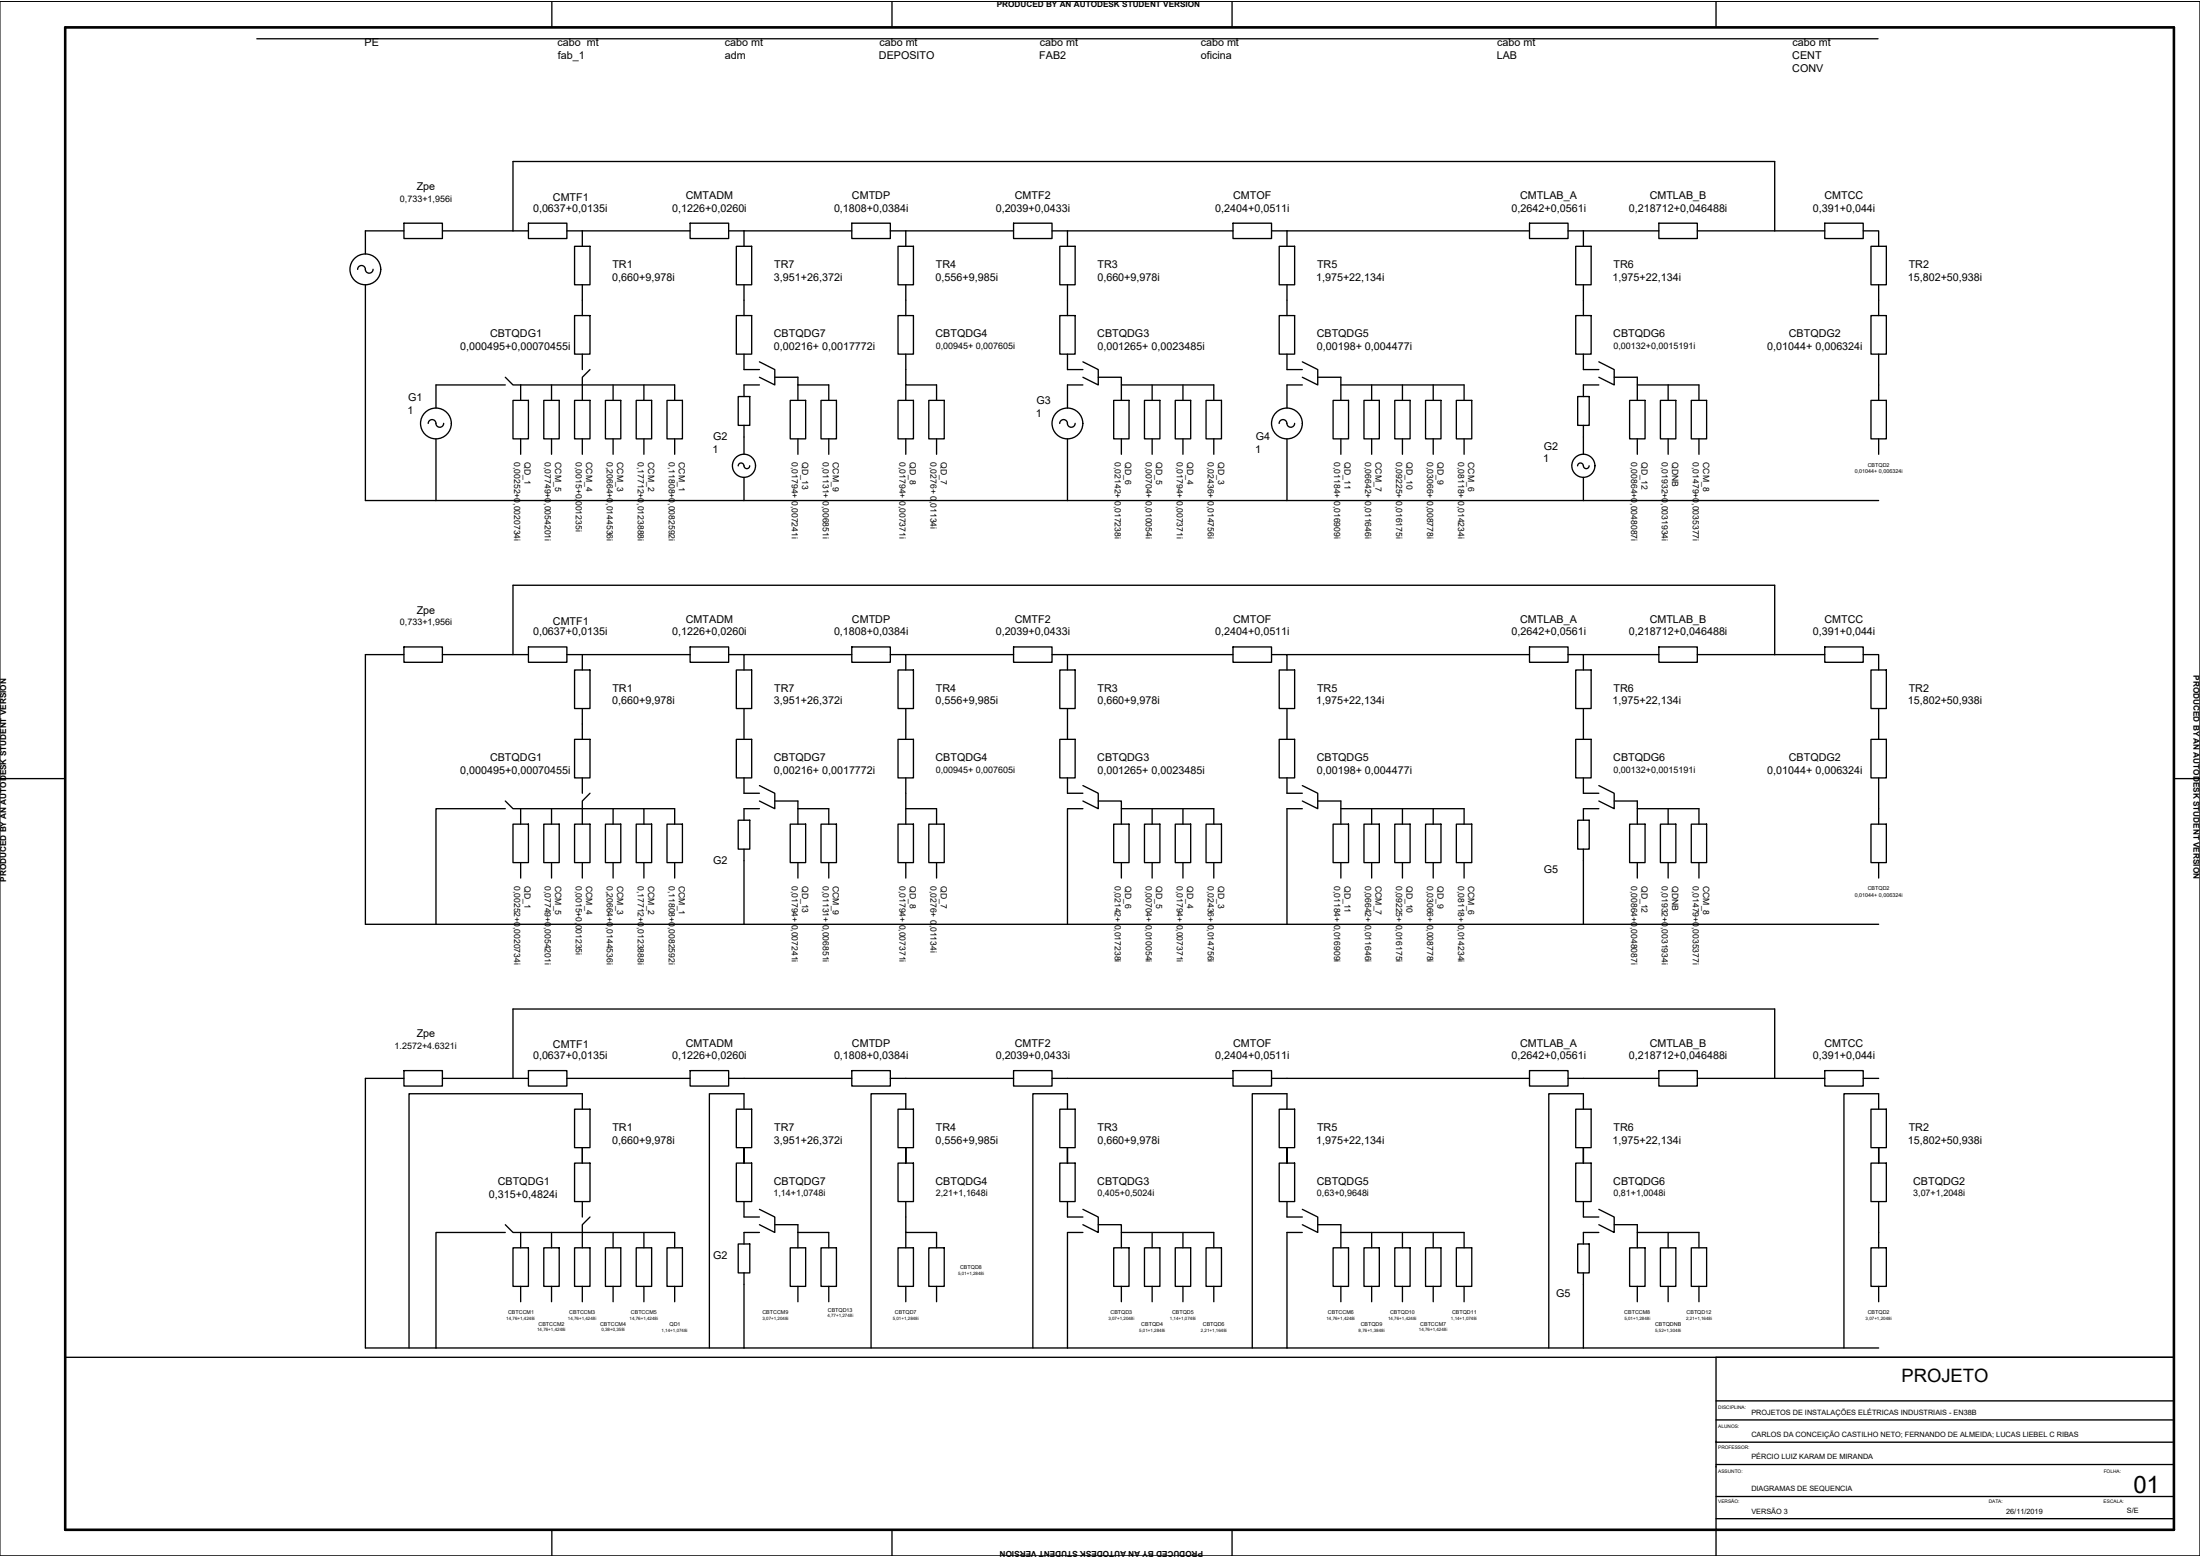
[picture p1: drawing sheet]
<svg xmlns="http://www.w3.org/2000/svg" width="1189mm" height="841mm" viewBox="0 0 1189 841" stroke-linecap="round" stroke-linejoin="round" font-family="sans-serif">
<!-- layer: 0 -->
<g fill="none" stroke="#000" stroke-width=".72">
<path d="M0 1h1189v839h-1189M35 15h1140v718h-1140zM298 1v14M482 1v14M666 1v14M927 1v14M139 21h876M218 121h21v8h-21zM218 125h-21v12M239 125h47M277 125v-38h682v38M286 121h20v8h-20z"/>
<path d="M306 125h67M310 133h9v21h-9zM315 125v8M373 121h21v8h-21zM394 125h66M398 133h8v21h-8zM402 125v8M460 121h21v8h-21zM481 125h67M485 133h9v21h-9zM489 125v8M548 121h21v8h-21z"/>
<path d="M569 125h97M573 133h8v21h-8zM577 125v8M666 121h21v8h-21zM687 125h140M691 133h9v21h-9zM695 125v8M827 121h20v8h-20zM847 125h49M852 133h8v21h-8zM856 125v8M896 121h21v8h-21z"/>
<path d="M917 125h69M986 121h21v8h-21zM1007 125h8v8M1011 133h8v21h-8zM197 154v116h818M202 145a2.1 2.1 0 0 1-3 3 2.1 2.1 0 0 1-2-3 2.1 2.1 0 0 0-2-2 2.1 2.1 0 0 0-2 3M315 154v16M402 154v16M489 154v16M577 154v16M695 154v16M856 154v16"/>
<path d="M1015 154v16M310 170h9v21h-9zM398 170h8v21h-8zM485 170h9v21h-9zM573 170h8v21h-8zM691 170h9v21h-9zM852 170h8v21h-8zM1011 170h8v21h-8zM315 191v9M319 200l-4 4v12M402 191v9h8M410 195l9 5v8l-9-4"/>
<path d="M489 191v17h17v8M577 191v9h8M585 195l8 5v8l-8-4M695 191v9h9M704 195l8 5v8l-8-4M856 191v9h8M864 195l8 5v8l-8-4M1015 191v25M273 208h-37v12M273 204l4 4h4M277 216h9v21h-9zM281 208v8"/>
<path d="M281 208h84v8M294 216h8v21h-8zM298 208v8M310 216h9v21h-9zM327 216h8v21h-8zM331 208v8M344 216h8v21h-8zM348 208v8M360 216h9v21h-9zM399 214h6v16h-6zM410 208h-8v6M419 204h12v12"/>
<path d="M427 216h8v21h-8zM431 208h17v8M444 216h8v21h-8zM485 216h9v21h-9zM489 208v8M502 216h8v21h-8zM585 208h-8v12M593 204h13v12M602 216h8v21h-8zM606 208h50v8M618 216h9v21h-9zM623 208v8"/>
<path d="M635 216h8v21h-8zM639 208v8M652 216h8v21h-8zM704 208h-9v12M712 204h13v12M720 216h9v21h-9zM725 208h66v8M737 216h8v21h-8zM741 208v8M754 216h8v21h-8zM758 208v8M770 216h9v21h-9z"/>
<path d="M775 208v8M787 216h8v21h-8zM853 214h6v16h-6zM864 208h-8v6M872 204h13v12M881 216h8v21h-8zM885 208h33v8M897 216h9v21h-9zM901 208v8M914 216h8v21h-8zM1011 216h8v21h-8zM236 237v33"/>
<path d="M240 229a2.1 2.1 0 0 1-3 2 2.1 2.1 0 0 1-1-3 2.1 2.1 0 0 0-3-1 2.1 2.1 0 0 0-2 2M281 237v8M298 237v8M315 237v8M331 237v8M348 237v8M365 237v8M402 230v15M431 237v8M448 237v8M489 237v8M506 237v8"/>
<path d="M577 237v33M581 229a2.1 2.1 0 0 1-2 2 2.1 2.1 0 0 1-2-3 2.1 2.1 0 0 0-3-1 2.1 2.1 0 0 0-1 2M606 237v8M623 237v8M639 237v8M656 237v8M695 237v33M700 229a2.3 2.3 0 0 1-3 2 2.3 2.3 0 0 1-2-3 2.1 2.1 0 0 0-2-1 2.1 2.1 0 0 0-2 2M725 237v8M741 237v8M758 237v8M775 237v8"/>
<path d="M791 237v8M856 230v15M885 237v8M901 237v8M918 237v8M1015 237v8M402 258v12M405 252a1.8 1.8 0 0 1-2 1 1.8 1.8 0 0 1-1-2 1.5 1.5 0 0 0-2-1 1.5 1.5 0 0 0-1 2M856 258v12M859 252a1.8 1.8 0 0 1-2 1 1.8 1.8 0 0 1-2-2 1.5 1.5 0 0 0-1-1 1.5 1.5 0 0 0-1 2M218 354h-21v145h818M218 349h21v9h-21z"/>
<path d="M239 354h47M277 354v-38h682v38M286 349h20v9h-20zM306 354h67M315 354v8M373 349h21v9h-21zM394 354h66M402 354v8M460 349h21v9h-21zM481 354h8v8M489 354h59M548 349h21v9h-21z"/>
<path d="M569 354h8v8M577 354h89M666 349h21v9h-21zM687 354h8v8M695 354h132M827 349h20v9h-20zM847 354h9v8M856 354h40M896 349h21v9h-21zM917 354h69M986 349h21v9h-21zM1007 354h8v8"/>
<path d="M310 362h9v21h-9zM398 362h8v21h-8zM485 362h9v21h-9zM573 362h8v21h-8zM691 362h9v21h-9zM852 362h8v21h-8zM1011 362h8v21h-8zM310 399h9v21h-9zM315 383v16M398 399h8v21h-8zM402 383v16M485 399h9v21h-9z"/>
<path d="M489 383v16M573 399h8v21h-8zM577 383v16M691 399h9v21h-9zM695 383v16M852 399h8v21h-8zM856 383v16M1011 399h8v21h-8zM1015 383v16M0 421h35M273 437h-37v62M273 433l4 4h4"/>
<path d="M281 437v8M281 437h84v8M298 437v8M315 420v8M319 428l-4 5v12M331 437v8M348 437v8M402 420v8h8M410 424l9 4v9l-9-4M410 437h-8v6M419 433h12v12M431 437h17v8"/>
<path d="M489 420v17h17v8M489 437v8M577 420v8h8M585 437h-8v62M585 424l8 4v9l-8-4M593 433h13v12M606 437h50v8M623 437v8M639 437v8M695 420v8h9M704 424l8 4v9l-8-4M704 437h-9v62"/>
<path d="M712 433h13v12M725 437h66v8M741 437v8M758 437v8M775 437v8M856 420v8h8M864 424l8 4v9l-8-4M864 437h-8v6M872 433h13v12M885 437h33v8M901 437v8M1015 420v25"/>
<path d="M1175 421h14M277 445h9v21h-9zM294 445h8v21h-8zM310 445h9v21h-9zM327 445h8v21h-8zM344 445h8v21h-8zM360 445h9v21h-9zM399 443h6v16h-6zM402 459v40M427 445h8v21h-8zM444 445h8v21h-8zM485 445h9v21h-9z"/>
<path d="M502 445h8v21h-8zM602 445h8v21h-8zM618 445h9v21h-9zM635 445h8v21h-8zM652 445h8v21h-8zM720 445h9v21h-9zM737 445h8v21h-8zM754 445h8v21h-8zM770 445h9v21h-9zM787 445h8v21h-8zM853 443h6v16h-6zM856 459v40"/>
<path d="M881 445h8v21h-8zM897 445h9v21h-9zM914 445h8v21h-8zM1011 445h8v21h-8zM281 466v8M298 466v8M315 466v8M331 466v8M348 466v8M365 466v8M431 466v8M448 466v8"/>
<path d="M489 466v8M506 466v8M606 466v8M623 466v8M639 466v8M656 466v8M725 466v8M741 466v8M758 466v8M775 466v8M791 466v8M885 466v8"/>
<path d="M901 466v8M918 466v8M1015 466v8M218 578h21v9h-21zM286 578h20v9h-20zM373 578h21v9h-21zM460 578h21v9h-21zM548 578h21v9h-21zM666 578h21v9h-21zM827 578h20v9h-20zM896 578h21v9h-21zM986 578h21v9h-21z"/>
<path d="M218 582h-21v146h818M239 582h47M277 582v-37h682v37M306 582h67M310 599h9v21h-9zM315 599v-8h-94v137M394 582h66M398 599h8v21h-8zM402 599v-8h-19v137M481 582h67M485 599h9v21h-9zM489 599v-8h-18v137"/>
<path d="M569 582h97M573 599h8v21h-8zM577 599v-8h-19v137M687 582h140M691 599h9v21h-9zM695 599v-8h-18v137M847 582h49M852 599h8v21h-8zM856 599v-8h-19v137M917 582h69M1007 582h8M1011 599h8v21h-8z"/>
<path d="M1015 599v-8h-19v137M315 620v8M310 628h9v21h-9zM398 628h8v21h-8zM402 628v-8v8M485 628h9v21h-9zM489 628v-8v8M573 628h8v21h-8zM577 628v-8v8M691 628h9v21h-9zM695 628v-8v8M852 628h8v21h-8z"/>
<path d="M856 628v-8v8M1011 628h8v21h-8zM1015 628v-8v8M315 649v8M319 657l-4 5v12M402 649v8h8M410 653l9 4v9l-9-4M489 649v17h17v8M577 649v8h8M585 653l8 4v9l-8-4M695 649v8h9M704 653l8 4v9l-8-4"/>
<path d="M856 649v8h8M864 653l8 4v9l-8-4M1015 649v25M273 666h-37v62M273 662l4 4h4M277 674h9v21h-9zM281 666v8M281 666h84v8M294 674h8v21h-8zM298 666v8M310 674h9v21h-9zM327 674h8v21h-8z"/>
<path d="M331 666v8M344 674h8v21h-8zM348 666v8M360 674h9v21h-9zM399 672h6v16h-6zM410 666h-8v6M419 662h12v12M427 674h8v21h-8zM431 666h17v8M444 674h8v21h-8zM485 674h9v21h-9zM489 666v8"/>
<path d="M502 674h8v21h-8zM585 666h-8v62M593 662h13v12M602 674h8v21h-8zM606 666h50v8M618 674h9v21h-9zM623 666v8M635 674h8v21h-8zM639 666v8M652 674h8v21h-8zM704 666h-9v62M712 662h13v12"/>
<path d="M720 674h9v21h-9zM725 666h66v8M737 674h8v21h-8zM741 666v8M754 674h8v21h-8zM758 666v8M770 674h9v21h-9zM775 666v8M787 674h8v21h-8zM853 672h6v16h-6zM864 666h-8v6M872 662h13v12"/>
<path d="M881 674h8v21h-8zM885 666h33v8M897 674h9v21h-9zM901 666v8M914 674h8v21h-8zM1011 674h8v21h-8zM281 695v8M298 695v8M315 695v8M331 695v8M348 695v8M365 695v8"/>
<path d="M402 688v40M431 695v8M448 695v8M489 695v8M506 695v8M606 695v8M623 695v8M639 695v8M656 695v8M725 695v8M741 695v8M758 695v8"/>
<path d="M775 695v8M791 695v8M856 688v40M885 695v8M901 695v8M918 695v8M1015 695v8M298 826v14M482 826v14M666 826v14M927 826v14"/>
<circle cx="197" cy="146" r="8"/>
<circle cx="236" cy="229" r="8"/>
<circle cx="577" cy="229" r="8"/>
<circle cx="695" cy="229" r="8"/>
<circle cx="402" cy="252" r="6"/>
<circle cx="856" cy="252" r="6"/>
</g>
<!-- layer: margem -->
<path d="M35 15h1140v811h-1140z" fill="none" stroke="#000" stroke-width="1.4"/>
<!-- layer: ARQ-FOLHA -->
<path d="M1175 733h-248v93M927 757h248M927 779h248M927 767h248M927 791h248M927 808h248M927 820h248" fill="none" stroke="#000" stroke-width=".72"/>
<g fill="#000">
<circle cx="927" cy="779" r=".4"/>
<circle cx="927" cy="793" r=".4"/>
</g>
<text font-size="12.9" x="1153" y="807">01</text>
<text font-size="10" x="1028" y="747">PROJETO</text>
<g font-size="5.8">
<text x="197" y="25">PE</text>
<text x="301" y="25">cabo mt</text>
<text x="392" y="25">cabo mt</text>
<text x="475" y="25">cabo mt</text>
<text x="562" y="25">cabo mt</text>
<text x="649" y="25">cabo mt</text>
<text x="809" y="25">cabo mt</text>
<text x="969" y="25">cabo mt</text>
<text x="301" y="32">fab_1</text>
<text x="392" y="32">adm</text>
<text x="475" y="32">DEPOSITO</text>
<text x="562" y="32">FAB2</text>
<text x="649" y="32">oficina</text>
<text x="809" y="32">LAB</text>
<text x="969" y="32">CENT</text>
<text x="969" y="39">CONV</text>
<text x="225" y="103">Zpe</text>
<text x="371" y="108">CMTADM</text>
<text x="460" y="108">CMTDP</text>
<text x="548" y="108">CMTF2</text>
<text x="666" y="108">CMTOF</text>
<text x="821" y="108">CMTLAB_A</text>
<text x="891" y="108">CMTLAB_B</text>
<text x="986" y="108">CMTCC</text>
<text x="299" y="109">CMTF1</text>
<text x="288" y="114">0,0637+0,0135i</text>
<text x="363" y="114">0,1226+0,0260i</text>
<text x="451" y="114">0,1808+0,0384i</text>
<text x="538" y="114">0,2039+0,0433i</text>
<text x="657" y="114">0,2404+0,0511i</text>
<text x="817" y="114">0,2642+0,0561i</text>
<text x="880" y="114">0,218712+0,046488i</text>
<text x="980" y="114">0,391+0,044i</text>
<text x="331" y="145">TR1</text>
<text x="418" y="145">TR7</text>
<text x="506" y="145">TR4</text>
<text x="593" y="145">TR3</text>
<text x="712" y="145">TR5</text>
<text x="872" y="145">TR6</text>
<text x="1031" y="145">TR2</text>
<text x="331" y="152">0,660+9,978i</text>
<text x="418" y="152">3,951+26,372i</text>
<text x="506" y="152">0,556+9,985i</text>
<text x="593" y="152">0,660+9,978i</text>
<text x="711" y="152">1,975+22,134i</text>
<text x="871" y="152">1,975+22,134i</text>
<text x="1031" y="152">15,802+50,938i</text>
<text x="265" y="182">CBTQDG1</text>
<text x="418" y="182">CBTQDG7</text>
<text x="506" y="182">CBTQDG4</text>
<text x="593" y="182">CBTQDG3</text>
<text x="712" y="182">CBTQDG5</text>
<text x="872" y="182">CBTQDG6</text>
<text x="967" y="182">CBTQDG2</text>
<text x="249" y="189">0,000495+0,00070455i</text>
<text x="418" y="189">0,00216+ 0,0017772i</text>
<text x="593" y="189">0,001265+ 0,0023485i</text>
<text x="712" y="189">0,00198+ 0,004477i</text>
<text x="955" y="189">0,01044+ 0,006324i</text>
<text x="221" y="217">G1</text>
<text x="560" y="218">G3</text>
<text x="220" y="223">1</text>
<text x="560" y="225">1</text>
<text x="385" y="238">G2</text>
<text x="679" y="238">G4</text>
<text x="385" y="245">1</text>
<text x="678" y="245">1</text>
<text x="834" y="243">G2</text>
<text x="834" y="250">1</text>
<text x="225" y="331">Zpe</text>
<text x="299" y="337">CMTF1</text>
<text x="371" y="337">CMTADM</text>
<text x="460" y="337">CMTDP</text>
<text x="548" y="337">CMTF2</text>
<text x="666" y="337">CMTOF</text>
<text x="821" y="337">CMTLAB_A</text>
<text x="891" y="337">CMTLAB_B</text>
<text x="986" y="337">CMTCC</text>
<text x="288" y="343">0,0637+0,0135i</text>
<text x="363" y="343">0,1226+0,0260i</text>
<text x="451" y="343">0,1808+0,0384i</text>
<text x="538" y="343">0,2039+0,0433i</text>
<text x="657" y="343">0,2404+0,0511i</text>
<text x="817" y="343">0,2642+0,0561i</text>
<text x="880" y="343">0,218712+0,046488i</text>
<text x="980" y="343">0,391+0,044i</text>
<text x="331" y="374">TR1</text>
<text x="418" y="374">TR7</text>
<text x="506" y="374">TR4</text>
<text x="593" y="374">TR3</text>
<text x="712" y="374">TR5</text>
<text x="872" y="374">TR6</text>
<text x="1031" y="374">TR2</text>
<text x="331" y="380">0,660+9,978i</text>
<text x="418" y="380">3,951+26,372i</text>
<text x="506" y="380">0,556+9,985i</text>
<text x="593" y="380">0,660+9,978i</text>
<text x="711" y="380">1,975+22,134i</text>
<text x="871" y="380">1,975+22,134i</text>
<text x="1031" y="380">15,802+50,938i</text>
<text x="265" y="411">CBTQDG1</text>
<text x="418" y="411">CBTQDG7</text>
<text x="506" y="411">CBTQDG4</text>
<text x="593" y="411">CBTQDG3</text>
<text x="712" y="411">CBTQDG5</text>
<text x="872" y="411">CBTQDG6</text>
<text x="967" y="411">CBTQDG2</text>
<text x="249" y="418">0,000495+0,00070455i</text>
<text x="418" y="418">0,00216+ 0,0017772i</text>
<text x="593" y="418">0,001265+ 0,0023485i</text>
<text x="712" y="418">0,00198+ 0,004477i</text>
<text x="955" y="418">0,01044+ 0,006324i</text>
<text x="385" y="467">G2</text>
<text x="834" y="472">G5</text>
<text x="225" y="560">Zpe</text>
<text x="299" y="566">CMTF1</text>
<text x="371" y="565">CMTADM</text>
<text x="460" y="565">CMTDP</text>
<text x="548" y="565">CMTF2</text>
<text x="666" y="565">CMTOF</text>
<text x="821" y="565">CMTLAB_A</text>
<text x="891" y="565">CMTLAB_B</text>
<text x="986" y="565">CMTCC</text>
<text x="288" y="572">0,0637+0,0135i</text>
<text x="363" y="572">0,1226+0,0260i</text>
<text x="451" y="572">0,1808+0,0384i</text>
<text x="538" y="572">0,2039+0,0433i</text>
<text x="657" y="572">0,2404+0,0511i</text>
<text x="817" y="572">0,2642+0,0561i</text>
<text x="880" y="572">0,218712+0,046488i</text>
<text x="980" y="572">0,391+0,044i</text>
<text x="331" y="611">TR1</text>
<text x="418" y="611">TR7</text>
<text x="506" y="611">TR4</text>
<text x="593" y="611">TR3</text>
<text x="712" y="611">TR5</text>
<text x="872" y="611">TR6</text>
<text x="1031" y="611">TR2</text>
<text x="331" y="618">0,660+9,978i</text>
<text x="418" y="618">3,951+26,372i</text>
<text x="506" y="618">0,556+9,985i</text>
<text x="593" y="618">0,660+9,978i</text>
<text x="711" y="618">1,975+22,134i</text>
<text x="871" y="618">1,975+22,134i</text>
<text x="1031" y="618">15,802+50,938i</text>
<text x="269" y="640">CBTQDG1</text>
<text x="418" y="640">CBTQDG7</text>
<text x="506" y="640">CBTQDG4</text>
<text x="593" y="640">CBTQDG3</text>
<text x="712" y="640">CBTQDG5</text>
<text x="872" y="640">CBTQDG6</text>
<text x="1034" y="640">CBTQDG2</text>
<text x="264" y="647">0,315+0,4824i</text>
<text x="385" y="680">G2</text>
<text x="841" y="701">G5</text>
</g>
<g font-size="4.8">
<text x="216" y="109">0,733+1,956i</text>
<text x="506" y="188">0,00945+ 0,007605i</text>
<text x="872" y="188">0,00132+0,0015191i</text>
<text x="216" y="338">0,733+1,956i</text>
<text x="506" y="417">0,00945+ 0,007605i</text>
<text x="872" y="417">0,00132+0,0015191i</text>
<text x="213" y="567">1.2572+4.6321i</text>
<text x="418" y="646">1,14+1,0748i</text>
<text x="506" y="646">2,21+1,1648i</text>
<text x="593" y="646">0,405+0,5024i</text>
<text x="712" y="646">0,63+0,9648i</text>
<text x="872" y="646">0,81+1,0048i</text>
<text x="1034" y="646">3,07+1,2048i</text>
</g>
<g font-size="4.7">
<text x="278" y="250" transform="rotate(90 278 250)">0,00252+0,0020734i</text>
<text x="283" y="250" transform="rotate(90 283 250)">QD_1</text>
<text x="294" y="250" transform="rotate(90 294 250)">0,07749+0,0054201i</text>
<text x="300" y="250" transform="rotate(90 300 250)">CCM_5</text>
<text x="311" y="250" transform="rotate(90 311 250)">0,0015+0,001235i</text>
<text x="317" y="250" transform="rotate(90 317 250)">CCM_4</text>
<text x="328" y="250" transform="rotate(90 328 250)">0,20664+0,0144536i</text>
<text x="333" y="250" transform="rotate(90 333 250)">CCM_3</text>
<text x="345" y="250" transform="rotate(90 345 250)">0,17712+0,0123888i</text>
<text x="350" y="250" transform="rotate(90 350 250)">CCM_2</text>
<text x="361" y="250" transform="rotate(90 361 250)">0,11808+0,0082592i</text>
<text x="367" y="250" transform="rotate(90 367 250)">CCM_1</text>
<text x="428" y="250" transform="rotate(90 428 250)">0,01794+ 0,007241i</text>
<text x="433" y="250" transform="rotate(90 433 250)">QD_13</text>
<text x="445" y="250" transform="rotate(90 445 250)">0,01131+ 0,006851i</text>
<text x="450" y="250" transform="rotate(90 450 250)">CCM_9</text>
<text x="486" y="250" transform="rotate(90 486 250)">0,01794+ 0,007371i</text>
<text x="492" y="250" transform="rotate(90 492 250)">QD_8</text>
<text x="503" y="250" transform="rotate(90 503 250)">0,0276+ 0,01134i</text>
<text x="508" y="250" transform="rotate(90 508 250)">QD_7</text>
<text x="603" y="250" transform="rotate(90 603 250)">0,02142+ 0,017238i</text>
<text x="608" y="250" transform="rotate(90 608 250)">QD_6</text>
<text x="619" y="250" transform="rotate(90 619 250)">0,00704+ 0,010054i</text>
<text x="625" y="250" transform="rotate(90 625 250)">QD_5</text>
<text x="636" y="250" transform="rotate(90 636 250)">0,01794+ 0,007371i</text>
<text x="641" y="250" transform="rotate(90 641 250)">QD_4</text>
<text x="653" y="250" transform="rotate(90 653 250)">0,02436+ 0,014756i</text>
<text x="658" y="250" transform="rotate(90 658 250)">QD_3</text>
<text x="721" y="250" transform="rotate(90 721 250)">0,01184+ 0,016909i</text>
<text x="727" y="250" transform="rotate(90 727 250)">QD_11</text>
<text x="738" y="250" transform="rotate(90 738 250)">0,06642+ 0,011646i</text>
<text x="743" y="250" transform="rotate(90 743 250)">CCM_7</text>
<text x="754" y="250" transform="rotate(90 754 250)">0,09225+ 0,016175i</text>
<text x="760" y="250" transform="rotate(90 760 250)">QD_10</text>
<text x="771" y="250" transform="rotate(90 771 250)">0,03066+ 0,008778i</text>
<text x="777" y="250" transform="rotate(90 777 250)">QD_9</text>
<text x="788" y="250" transform="rotate(90 788 250)">0,08118+ 0,014234i</text>
<text x="793" y="250" transform="rotate(90 793 250)">CCM_6</text>
<text x="881" y="250" transform="rotate(90 881 250)">0,00864+0,0048087i</text>
<text x="887" y="250" transform="rotate(90 887 250)">QD_12</text>
<text x="898" y="250" transform="rotate(90 898 250)">0,01932+0,0031934i</text>
<text x="904" y="250" transform="rotate(90 904 250)">QDNB</text>
<text x="915" y="250" transform="rotate(90 915 250)">0,01479+0,0035377i</text>
<text x="920" y="250" transform="rotate(90 920 250)">CCM_8</text>
<text x="278" y="479" transform="rotate(90 278 479)">0,00252+0,0020734i</text>
<text x="283" y="479" transform="rotate(90 283 479)">QD_1</text>
<text x="294" y="479" transform="rotate(90 294 479)">0,07749+0,0054201i</text>
<text x="300" y="479" transform="rotate(90 300 479)">CCM_5</text>
<text x="311" y="479" transform="rotate(90 311 479)">0,0015+0,001235i</text>
<text x="317" y="479" transform="rotate(90 317 479)">CCM_4</text>
<text x="328" y="479" transform="rotate(90 328 479)">0,20664+0,0144536i</text>
<text x="333" y="479" transform="rotate(90 333 479)">CCM_3</text>
<text x="345" y="479" transform="rotate(90 345 479)">0,17712+0,0123888i</text>
<text x="350" y="479" transform="rotate(90 350 479)">CCM_2</text>
<text x="361" y="479" transform="rotate(90 361 479)">0,11808+0,0082592i</text>
<text x="367" y="479" transform="rotate(90 367 479)">CCM_1</text>
<text x="428" y="479" transform="rotate(90 428 479)">0,01794+ 0,007241i</text>
<text x="433" y="479" transform="rotate(90 433 479)">QD_13</text>
<text x="445" y="479" transform="rotate(90 445 479)">0,01131+ 0,006851i</text>
<text x="450" y="479" transform="rotate(90 450 479)">CCM_9</text>
<text x="486" y="479" transform="rotate(90 486 479)">0,01794+ 0,007371i</text>
<text x="492" y="479" transform="rotate(90 492 479)">QD_8</text>
<text x="503" y="479" transform="rotate(90 503 479)">0,0276+ 0,01134i</text>
<text x="508" y="479" transform="rotate(90 508 479)">QD_7</text>
<text x="603" y="479" transform="rotate(90 603 479)">0,02142+ 0,017238i</text>
<text x="608" y="479" transform="rotate(90 608 479)">QD_6</text>
<text x="619" y="479" transform="rotate(90 619 479)">0,00704+ 0,010054i</text>
<text x="625" y="479" transform="rotate(90 625 479)">QD_5</text>
<text x="636" y="479" transform="rotate(90 636 479)">0,01794+ 0,007371i</text>
<text x="641" y="479" transform="rotate(90 641 479)">QD_4</text>
<text x="653" y="479" transform="rotate(90 653 479)">0,02436+ 0,014756i</text>
<text x="658" y="479" transform="rotate(90 658 479)">QD_3</text>
<text x="721" y="479" transform="rotate(90 721 479)">0,01184+ 0,016909i</text>
<text x="727" y="479" transform="rotate(90 727 479)">QD_11</text>
<text x="738" y="479" transform="rotate(90 738 479)">0,06642+ 0,011646i</text>
<text x="743" y="479" transform="rotate(90 743 479)">CCM_7</text>
<text x="754" y="479" transform="rotate(90 754 479)">0,09225+ 0,016175i</text>
<text x="760" y="479" transform="rotate(90 760 479)">QD_10</text>
<text x="771" y="479" transform="rotate(90 771 479)">0,03066+ 0,008778i</text>
<text x="777" y="479" transform="rotate(90 777 479)">QD_9</text>
<text x="788" y="479" transform="rotate(90 788 479)">0,08118+ 0,014234i</text>
<text x="793" y="479" transform="rotate(90 793 479)">CCM_6</text>
<text x="881" y="479" transform="rotate(90 881 479)">0,00864+0,0048087i</text>
<text x="887" y="479" transform="rotate(90 887 479)">QD_12</text>
<text x="898" y="479" transform="rotate(90 898 479)">0,01932+0,0031934i</text>
<text x="904" y="479" transform="rotate(90 904 479)">QDNB</text>
<text x="915" y="479" transform="rotate(90 915 479)">0,01479+0,0035377i</text>
<text x="920" y="479" transform="rotate(90 920 479)">CCM_8</text>
</g>
<g font-size="4.4">
<text x="539" y="4">PRODUCED BY AN AUTODESK STUDENT VERSION</text>
<text x="1185" y="365" transform="rotate(90 1185 365)">PRODUCED BY AN AUTODESK STUDENT VERSION</text>
<text x="3" y="476" transform="rotate(-90 3 476)">PRODUCED BY AN AUTODESK STUDENT VERSION</text>
<text x="650" y="838" transform="rotate(180 650 838)">PRODUCED BY AN AUTODESK STUDENT VERSION</text>
</g>
<g font-size="4">
<text x="946" y="764">PROJETOS DE INSTALAÇÕES ELÉTRICAS INDUSTRIAIS - EN38B</text>
<text x="946" y="776">CARLOS DA CONCEIÇÃO CASTILHO NETO; FERNANDO DE ALMEIDA; LUCAS LIEBEL C RIBAS</text>
<text x="946" y="788">PÉRCIO LUIZ KARAM DE MIRANDA</text>
<text x="946" y="806">DIAGRAMAS DE SEQUENCIA</text>
<text x="946" y="818">VERSÃO 3</text>
<text x="1084" y="818">26/11/2019</text>
<text x="1149" y="817">S/E</text>
</g>
<g font-size="2.9">
<text x="1002" y="256">0,01044+ 0,006324i</text>
<text x="1009" y="252">CBTQD2</text>
<text x="1002" y="484">0,01044+ 0,006324i</text>
<text x="1009" y="481">CBTQD2</text>
<text x="519" y="686">CBTQD8</text>
<text x="275" y="710">CBTCCM1</text>
<text x="308" y="710">CBTCCM3</text>
<text x="341" y="710">CBTCCM5</text>
<text x="412" y="710">CBTCCM9</text>
<text x="447" y="709">CBTQD13</text>
<text x="484" y="710">CBTQD7</text>
<text x="600" y="710">CBTQD3</text>
<text x="633" y="710">CBTQD5</text>
<text x="718" y="710">CBTCCM6</text>
<text x="751" y="710">CBTQD10</text>
<text x="785" y="710">CBTQD11</text>
<text x="878" y="710">CBTCCM8</text>
<text x="911" y="710">CBTQD12</text>
<text x="1009" y="710">CBTQD2</text>
<text x="291" y="716">CBTCCM2</text>
<text x="324" y="716">CBTCCM4</text>
<text x="362" y="716">QD1</text>
<text x="617" y="716">CBTQD4</text>
<text x="650" y="716">CBTQD6</text>
<text x="735" y="716">CBTQD9</text>
<text x="767" y="716">CBTCCM7</text>
<text x="894" y="716">CBTQDNB</text>
</g>
<g font-size="2.6">
<text x="929" y="761">DISCIPLINA:</text>
<text x="929" y="771">ALUNOS:</text>
<text x="929" y="783">PROFESSOR:</text>
<text x="929" y="795">ASSUNTO:</text>
<text x="1137" y="795">FOLHA:</text>
<text x="929" y="812">VERSÃO:</text>
<text x="1075" y="812">DATA:</text>
<text x="1137" y="812">ESCALA:</text>
</g>
<g font-size="2.4">
<text x="518" y="689">5,01+1,2848i</text>
<text x="274" y="713">14,76+1,4248i</text>
<text x="307" y="713">14,76+1,4248i</text>
<text x="340" y="713">14,76+1,4248i</text>
<text x="412" y="713">3,07+1,2048i</text>
<text x="447" y="712">4,77+1,2748i</text>
<text x="482" y="713">5,01+1,2848i</text>
<text x="599" y="713">3,07+1,2048i</text>
<text x="632" y="713">1,14+1,0748i</text>
<text x="717" y="713">14,76+1,4248i</text>
<text x="750" y="713">14,76+1,4248i</text>
<text x="784" y="713">1,14+1,0748i</text>
<text x="878" y="713">5,01+1,2848i</text>
<text x="911" y="713">2,21+1,1648i</text>
<text x="1008" y="713">3,07+1,2048i</text>
<text x="290" y="719">14,76+1,4248i</text>
<text x="325" y="719">0,38+0,358i</text>
<text x="358" y="719">1,14+1,0748i</text>
<text x="616" y="719">5,01+1,2848i</text>
<text x="649" y="719">2,21+1,1648i</text>
<text x="734" y="719">8,76+1,3848i</text>
<text x="767" y="719">14,76+1,4248i</text>
<text x="894" y="719">5,52+1,3048i</text>
</g>
</svg>
